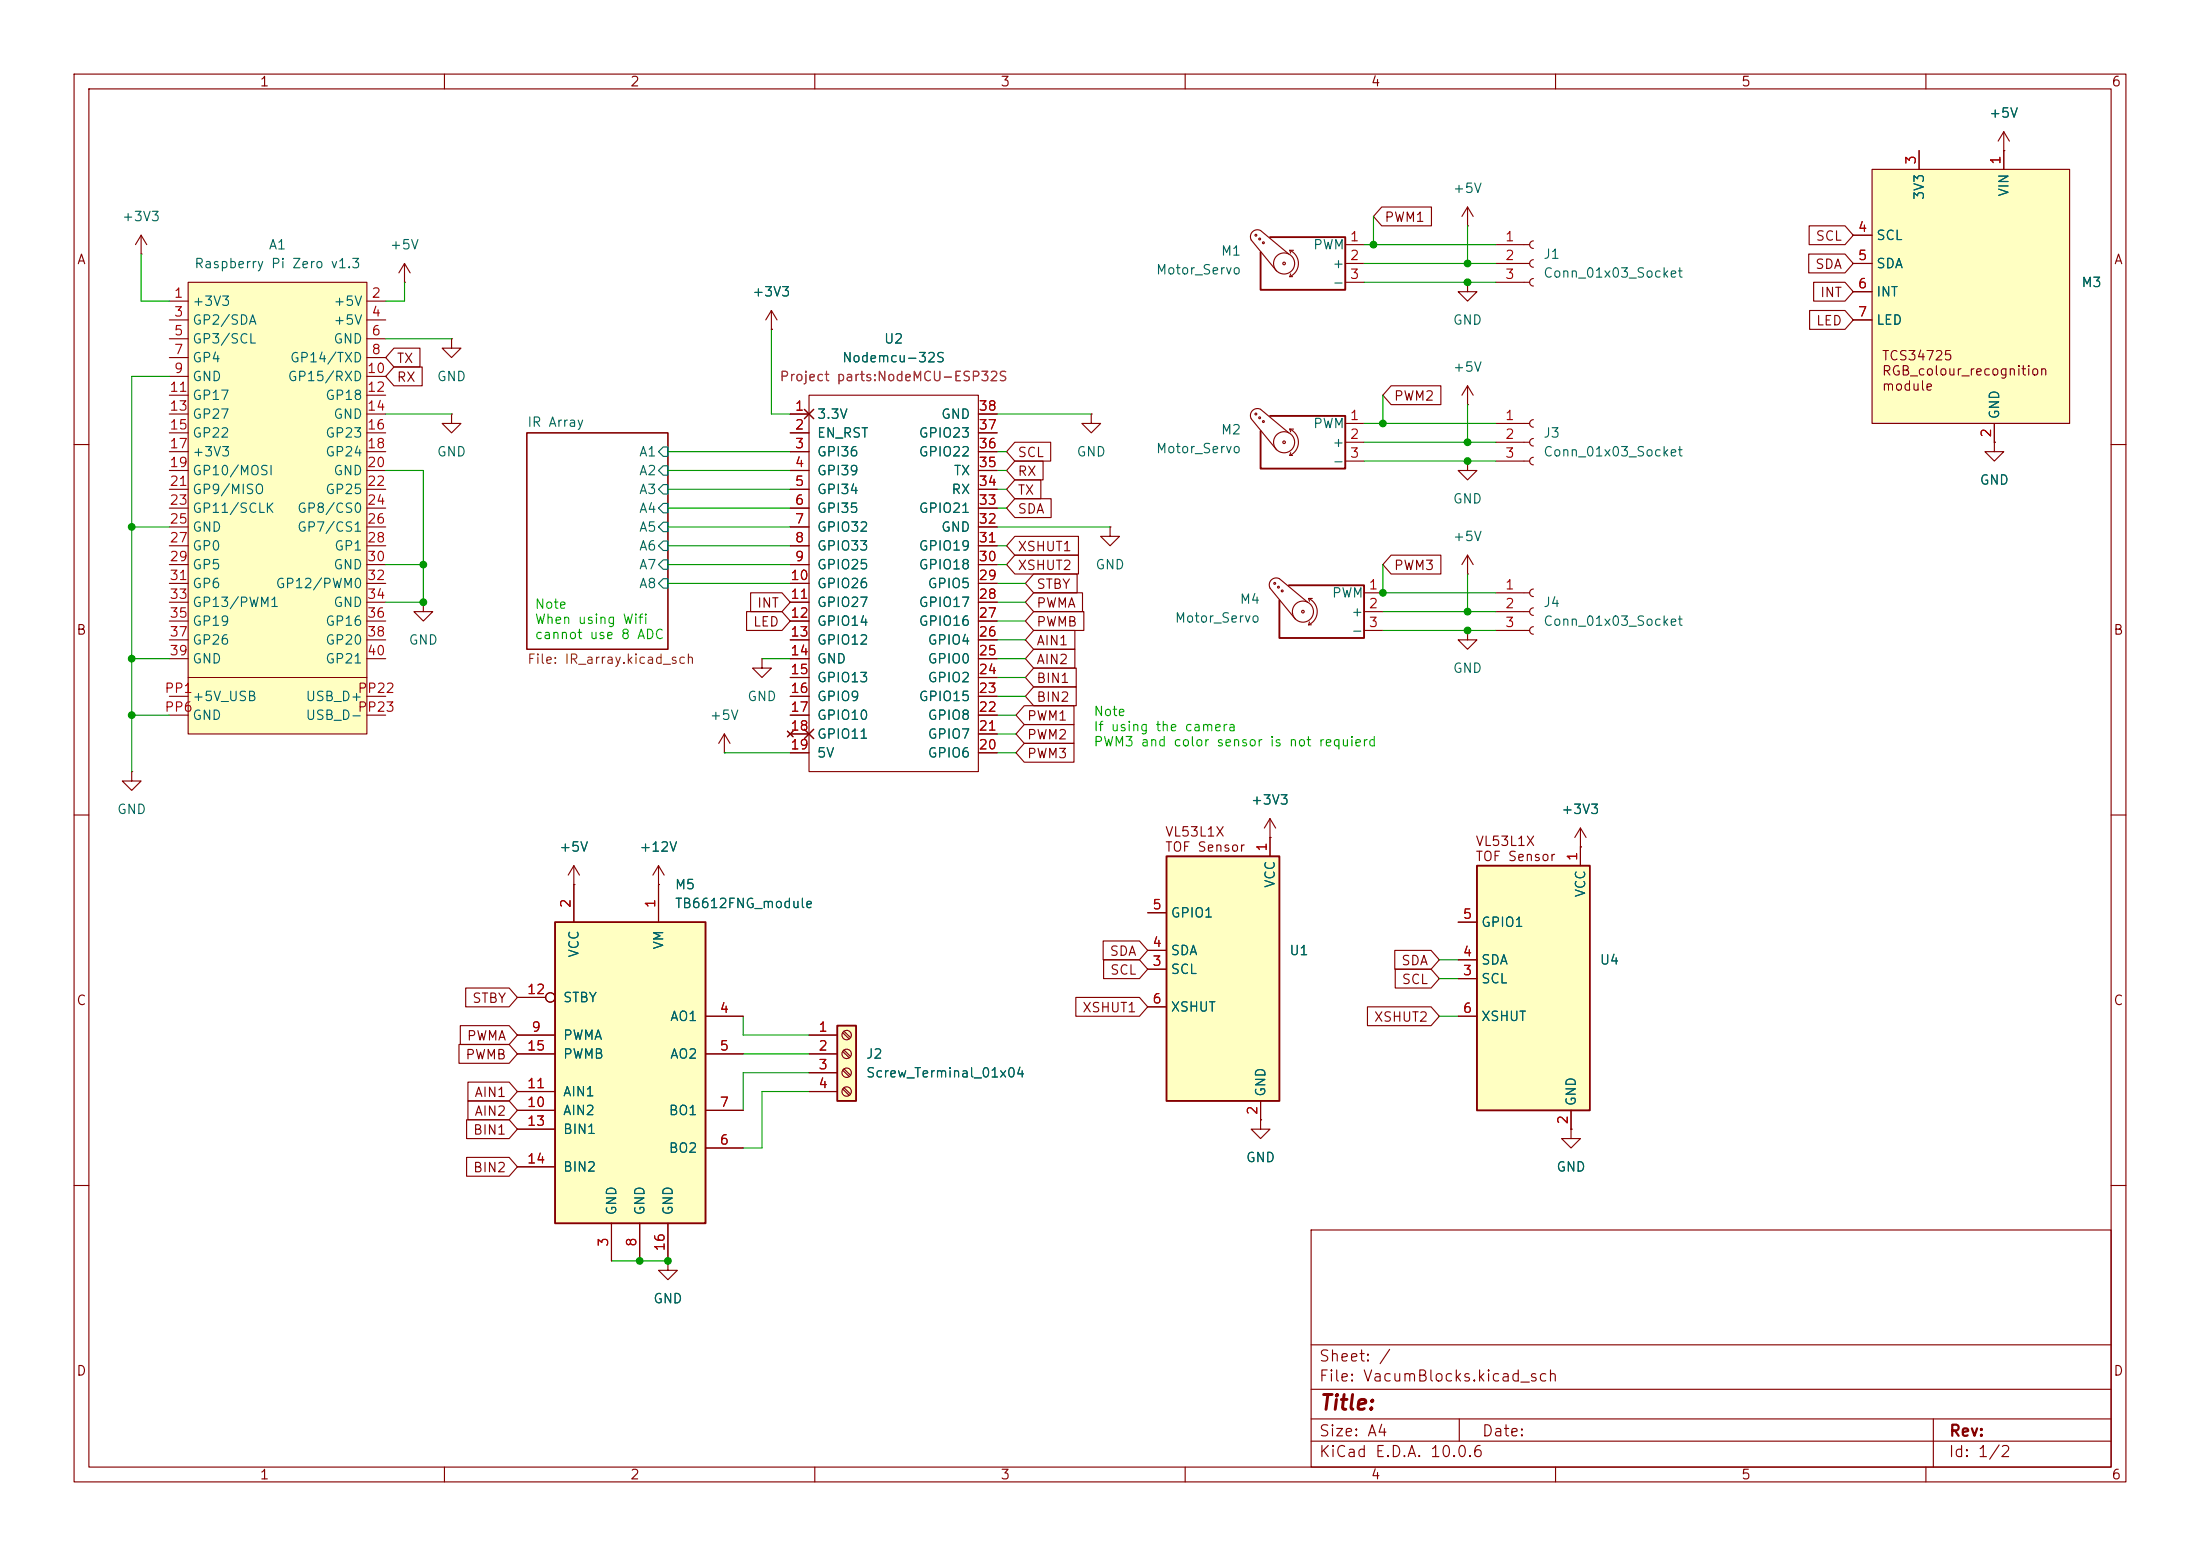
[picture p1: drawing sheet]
<svg xmlns="http://www.w3.org/2000/svg" width="297mm" height="210mm" viewBox="0 0 297 210" stroke-linecap="round" stroke-linejoin="round" font-family="sans-serif">
<g fill="none" stroke="#840000" stroke-width=".15">
<path d="M10 10h277v190h-277zM12 12h273v186h-273zM60 10v2M110 10v2M160 10v2M210 10v2M260 10v2M19 34.3h.1M19 31.8l-.7 1.2M19 31.8l.8 1.2M19 31.8v2.5M198.1 30.5h.1"/>
<path d="M198.1 27.9l-.7 1.3M198.1 27.9l.8 1.3M198.1 27.9v2.6M71.1 58.4h19.1v29.2h-19.1zM106.7 55.9h2.5M106.7 58.4h2.5M108.6 55.2l1.3 1.3M109.2 53.3h22.9v50.8h-22.9zM109.9 55.2l-1.3 1.3M132.1 55.9h2.5M132.1 58.4h2.5M10 60h2"/>
<path d="M106.7 61h2.5M106.7 63.5h2.5M106.7 66h2.5M106.7 68.6h2.5M106.7 71.1h2.5M106.7 73.7h2.5M106.7 76.2h2.5M106.7 78.7h2.5M132.1 61h2.5M132.1 63.5h2.5M132.1 66h2.5M132.1 68.6h2.5"/>
<path d="M132.1 71.1h2.5M132.1 73.7h2.5M132.1 76.2h2.5M132.1 78.7h2.5M285 60h2M106.3 98.7l.8 .7M106.7 81.3h2.5M106.7 83.8h2.5M106.7 86.4h2.5M106.7 88.9h2.5M106.7 91.4h2.5M106.7 94h2.5"/>
<path d="M106.7 96.5h2.5M106.7 99.1h2.5M107.1 98.7l-.8 .7M108.6 98.4l1.3 1.3M109.9 98.4l-1.3 1.3M132.1 81.3h2.5M132.1 83.8h2.5M132.1 86.4h2.5M132.1 88.9h2.5M132.1 91.4h2.5M132.1 94h2.5M132.1 96.5h2.5"/>
<path d="M132.1 99.1h2.5M10 110h2M77.5 119.4h.1M77.5 116.8l-.8 1.3M77.5 116.8l.7 1.3M77.5 116.8v2.6M106.7 101.6h2.5M132.1 101.6h2.5M285 110h2M10 160h2M177 166h108v32h-108zM285 160h2"/>
<path d="M60 198v2M110 198v2M160 198v2M177 194.5h108M177 191.5h108M177 187.5h108M177 181.5h108M197 191.5v3M210 198v2M260 198v2M261 191.5v6.5"/>
</g>
<path d="M88.9 66l.6-.6h.7v1.3h-.7zM88.9 71.1l.6-.6h.7v1.3h-.7zM88.9 76.2l.6-.6h.7v1.2h-.7zM89.5 60.3h.7v1.3h-.7l-.6-.6zM89.5 62.9h.7v1.2h-.7l-.6-.6zM89.5 67.9h.7v1.3h-.7l-.6-.6zM89.5 73h.7v1.3h-.7l-.6-.6zM89.5 78.1h.7v1.3h-.7l-.6-.7z" fill="none" stroke="#006464" stroke-width=".15"/>
<path d="M199.4 116.8h15.2v33.1h-15.2z" fill="#ffffc2"/>
<path d="M199.4 116.8h15.2v33.1h-15.2z" fill="none" stroke="#840000" stroke-width=".25"/>
<path d="M54.6 38.1h.1M54.6 35.6l-.8 1.2M54.6 35.6l.8 1.2M54.6 35.6v2.5M213.4 114.3v2.5M196.8 132.1h2.6M196.8 129.5h2.6M196.8 124.5h2.6M196.8 137.2h2.6M212.1 149.9v2.5" fill="none" stroke="#840000" stroke-width=".15"/>
<path d="M25.4 38.1h24.1v61h-24.1z" fill="#ffffc2"/>
<g fill="none" stroke="#840000" stroke-width=".15">
<path d="M25.4 38.1h24.1v61h-24.1zM201.9 33h4.6M201.9 35.6h4.6M201.9 38.1h4.6M207 32.5a.51 .51 0 0 0-.5 .5 .51 .51 0 0 0 .5 .5M207 35.1a.51 .51 0 0 0-.5 .5 .51 .51 0 0 0 .5 .5M207 37.6a.51 .51 0 0 0-.5 .5 .51 .51 0 0 0 .5 .5M22.9 40.6h2.5M22.9 43.2h2.5M22.9 45.7h2.5M22.9 48.3h2.5M22.9 50.8h2.5"/>
<path d="M22.9 53.3h2.5M22.9 55.9h2.5M22.9 58.4h2.5M49.5 40.6h2.6M49.5 43.2h2.6M49.5 45.7h2.6M49.5 48.3h2.6M49.5 50.8h2.6M49.5 53.3h2.6M49.5 55.9h2.6M49.5 58.4h2.6M61 45.7v1.3h1.2l-1.2 1.3-1.3-1.3h1.3"/>
<path d="M61 45.7h.1M61 55.9v1.3h1.2l-1.2 1.2-1.3-1.2h1.3M61 55.9h.1M22.9 61h2.5M22.9 63.5h2.5M22.9 66h2.5M22.9 68.6h2.5M22.9 71.1h2.5M22.9 73.7h2.5M22.9 76.2h2.5M22.9 78.7h2.5M49.5 61h2.6"/>
<path d="M49.5 63.5h2.6M49.5 66h2.6M49.5 68.6h2.6M49.5 71.1h2.6M49.5 73.7h2.6M49.5 76.2h2.6M49.5 78.7h2.6M149.9 71.1v1.3h1.2l-1.2 1.3-1.3-1.3h1.3M149.9 71.1h.1M22.9 81.3h2.5M22.9 83.8h2.5M22.9 86.4h2.5"/>
<path d="M22.9 88.9h2.5M22.9 94h2.5M22.9 96.5h2.5M25.4 91.4h24.1M49.5 81.3h2.6M49.5 83.8h2.6M49.5 86.4h2.6M49.5 88.9h2.6M49.5 94h2.6M49.5 96.5h2.6"/>
</g>
<path d="M74.9 124.5h20.3v40.6h-20.3z" fill="#ffffc2"/>
<path d="M171.4 32h10.2v7.1h-11.4v-5.1M171.4 56.1h10.2v7.1h-11.4v-5M74.9 124.5h20.3v40.6h-20.3z" fill="none" stroke="#840000" stroke-width=".25"/>
<g fill="none" stroke="#840000" stroke-width=".15">
<path d="M168.9 32.4l3.4 4.2M168.9 32.4a.94 .94 0 0 1 .2-1.1 .94 .94 0 0 1 1.1-.2l3.8 3.2M174.1 33.8a1.94 1.94 0 0 1 1.2 1.8 1.94 1.94 0 0 1-1.2 1.7M174.1 33.8h.5M174.1 33.8l.1 .4M174.1 37.3h.4M174.2 37l-.1 .3M181.6 33h2.5M181.6 35.6h2.5M181.6 38.1h2.5M198.1 38.1v1.3h1.3l-1.3 1.2-1.3-1.2h1.3M198.1 38.1h.1"/>
<path d="M104.1 44.5h.1M104.1 41.9l-.7 1.3M104.1 41.9l.8 1.3M104.1 41.9v2.6M147.3 55.9v1.3h1.3l-1.3 1.2-1.3-1.2h1.3M147.3 55.9h.1M168.9 56.5l3.4 4.2M168.9 56.5a.94 .94 0 0 1 .2-1.1 .94 .94 0 0 1 1.1-.2l3.8 3.2M174.1 57.9a1.94 1.94 0 0 1 1.2 1.8 1.94 1.94 0 0 1-1.2 1.8M174.1 57.9h.5M174.1 57.9l.1 .4M181.6 57.2h2.5"/>
<path d="M181.6 59.7h2.5M198.1 54.6h.1M198.1 52.1l-.7 1.2M198.1 52.1l.8 1.2M198.1 52.1v2.5M201.9 57.2h4.6M201.9 59.7h4.6M207 56.6a.51 .51 0 0 0-.5 .6 .51 .51 0 0 0 .5 .5M207 59.2a.51 .51 0 0 0-.5 .5 .51 .51 0 0 0 .5 .5M174.1 61.5h.4M174.2 61.1l-.1 .4M181.6 62.2h2.5"/>
<path d="M201.9 62.2h4.6M207 61.7a.51 .51 0 0 0-.5 .5 .51 .51 0 0 0 .5 .5M57.1 81.3v1.3h1.3l-1.3 1.2-1.2-1.2h1.2M57.1 81.3h.1M102.9 88.9v1.3h-1.3l1.3 1.2 1.2-1.2h-1.2M102.9 88.9h.1M198.1 85.1v1.3h1.3l-1.3 1.2-1.3-1.2h1.3M198.1 85.1h.1M17.8 104.1v1.3h1.2l-1.2 1.3-1.3-1.3h1.3M17.8 104.1h.1M77.5 119.4v5.1M88.9 119.4h.1"/>
<path d="M88.9 116.8v7.7M88.9 116.8l-.8 1.3M88.9 116.8l.8 1.3M69.8 139.7h5.1M69.8 134.6h3.9M95.2 137.2h5.1M69.8 142.2h5.1M69.8 149.9h5.1M69.8 147.3h5.1M69.8 152.4h5.1M69.8 157.5h5.1M95.2 142.2h5.1"/>
<path d="M95.2 154.9h5.1M95.2 149.9h5.1M170.2 151.1v1.3h1.2l-1.2 1.3-1.3-1.3h1.3M170.2 151.1h.1M212.1 152.4v1.3h1.3l-1.3 1.2-1.3-1.2h1.3M212.1 152.4h.1M82.5 165.1v5.1M86.4 165.1v5.1M90.2 170.2v1.3h1.2l-1.2 1.2-1.3-1.2h1.3M90.2 170.2h.1M90.2 165.1v5.1"/>
<circle cx="169.5" cy="31.8" r=".13"/>
<circle cx="170.1" cy="32.3" r=".13"/>
<circle cx="170.6" cy="32.8" r=".13"/>
<circle cx="173.4" cy="35.6" r=".18"/>
<circle cx="173.4" cy="35.6" r="1.42"/>
<circle cx="169.5" cy="55.9" r=".13"/>
<circle cx="170.1" cy="56.4" r=".13"/>
<circle cx="170.6" cy="56.9" r=".13"/>
<circle cx="173.4" cy="59.7" r=".18"/>
<circle cx="173.4" cy="59.7" r="1.42"/>
<circle cx="74.3" cy="134.6" r=".63"/>
</g>
<path d="M157.5 115.6h15.2v33h-15.2z" fill="#ffffc2"/>
<path d="M157.5 115.6h15.2v33h-15.2z" fill="none" stroke="#840000" stroke-width=".25"/>
<g fill="none" stroke="#840000" stroke-width=".15">
<path d="M198.1 77.5h.1M198.1 74.9l-.7 1.3M198.1 74.9l.8 1.3M198.1 74.9v2.6M171.4 113h.1M171.4 110.5v5.1M171.4 110.5l-.7 1.3M171.4 110.5l.8 1.3M213.4 114.3h.1M213.4 111.8l-.8 1.2M213.4 111.8l.7 1.2M213.4 111.8v2.5"/>
<path d="M154.9 130.8h2.6M154.9 128.3h2.6M154.9 123.2h2.6M154.9 135.9h2.6M170.2 148.6v2.5"/>
</g>
<path d="M113 138.4h2.6v10.2h-2.6z" fill="#ffffc2"/>
<path d="M174 79h10.1v7.1h-11.4v-5.1M113 138.4h2.6v10.2h-2.6z" fill="none" stroke="#840000" stroke-width=".25"/>
<g fill="none" stroke="#840000" stroke-width=".15">
<path d="M270.5 17.8l-.8 1.3M270.5 17.8l.8 1.3M270.5 17.8v2.5M270.5 20.3h.1M269.2 59.7v1.3h1.3l-1.3 1.2-1.2-1.2h1.2M269.2 59.7h.1M198.1 62.2v1.3h1.3l-1.3 1.3-1.3-1.3h1.3M198.1 62.2h.1M207 79.5a.51 .51 0 0 0-.5 .5 .51 .51 0 0 0 .5 .5M176.5 81.3l-3.8-3.2a.94 .94 0 0 0-1.1 .2 .94 .94 0 0 0-.1 1.1l3.4 4.2M176.7 80.8a1.94 1.94 0 0 1 1.1 1.8 1.94 1.94 0 0 1-1.1 1.7M176.7 80.8h.5"/>
<path d="M176.7 80.8l.1 .4M176.7 84.3h.3M176.8 83.9l-.1 .4M184.1 80h2.6M184.1 82.6h2.6M184.1 85.1h2.6M201.9 80h4.6M201.9 82.6h4.6M201.9 85.1h4.6M207 82a.51 .51 0 0 0-.5 .6 .51 .51 0 0 0 .5 .5M207 84.6a.51 .51 0 0 0-.5 .5 .51 .51 0 0 0 .5 .5M109.2 139.7h3.8"/>
<path d="M113.8 139.4l.8 .8M113.9 139.2l.9 .8M109.2 142.2h3.8M109.2 144.8h3.8M109.2 147.3h3.8M113.8 141.9l.8 .8M113.8 144.4l.8 .9M113.8 147l.8 .8M113.9 141.7l.9 .9M113.9 144.3l.9 .8M113.9 146.8l.9 .9"/>
<circle cx="172.1" cy="78.7" r=".13"/>
<circle cx="172.6" cy="79.2" r=".13"/>
<circle cx="173.1" cy="79.8" r=".13"/>
<circle cx="175.9" cy="82.5" r=".18"/>
<circle cx="175.9" cy="82.5" r="1.42"/>
<circle cx="114.3" cy="139.7" r=".63"/>
<circle cx="114.3" cy="142.2" r=".63"/>
<circle cx="114.3" cy="144.8" r=".63"/>
<circle cx="114.3" cy="147.3" r=".63"/>
</g>
<path d="M252.7 22.9h26.7v34.3h-26.7z" fill="#ffffc2"/>
<g fill="none" stroke="#840000" stroke-width=".15">
<path d="M186.5 27.9h6.7v2.6h-6.7l-1.1-1.3zM244.2 34.3h4.9l1.1 1.3-1.1 1.2h-4.9zM244.2 30.5h4.9l1.1 1.3-1.1 1.2h-4.9zM244.8 38.1h4.3l1.1 1.3-1.1 1.2h-4.3zM250.2 31.8h2.5M250.2 35.6h2.5M250.2 39.4h2.5M252.7 22.9h26.7v34.3h-26.7zM259.1 20.3v2.6M270.5 20.3h.1M270.5 20.3v2.6M53.2 47h3.5v2.5h-3.5l-1.1-1.2z"/>
<path d="M53.2 49.5h3.8v2.6h-3.8l-1.1-1.3zM104.1 44.5h.1M106.7 55.9h2.5M106.7 58.4h2.5M108.6 55.2l1.3 1.3M109.9 55.2l-1.3 1.3M132.1 55.9h2.5M132.1 58.4h2.5M137 59.7h4.8v2.5h-4.8l-1.1-1.2zM187.8 52.1h6.7v2.5h-6.7l-1.1-1.3zM244.3 41.9h4.8l1.1 1.3-1.1 1.3h-4.8zM250.2 43.2h2.5"/>
<path d="M269.2 59.7h.1M269.2 57.2v2.5M106.7 61h2.5M106.7 63.5h2.5M106.7 66h2.5M106.7 68.6h2.5M106.7 71.1h2.5M106.7 73.7h2.5M106.7 76.2h2.5M106.7 78.7h2.5M132.1 61h2.5M132.1 63.5h2.5"/>
<path d="M132.1 66h2.5M132.1 68.6h2.5M132.1 71.1h2.5M132.1 73.7h2.5M132.1 76.2h2.5M132.1 78.7h2.5M137 72.4h8.6v2.5h-8.6l-1.1-1.2zM137 74.9h8.6v2.6h-8.6l-1.1-1.3zM137 62.2h3.8v2.6h-3.8l-1.1-1.3zM137 64.8h3.5v2.5h-3.5l-1.1-1.3zM137 67.3h4.9v2.6h-4.9l-1.1-1.3zM139.5 77.5h5.9v2.5h-5.9l-1.1-1.3z"/>
<path d="M187.8 74.9h6.7v2.6h-6.7l-1.1-1.3zM97.8 99.1l-.8 1.2M97.8 99.1l.8 1.2M97.8 99.1v2.5M100.8 82.5h4.8l1.1 1.3-1.1 1.3h-4.8zM101.3 80h4.3l1.1 1.3-1.1 1.3h-4.3zM106.3 98.7l.8 .7M106.7 81.3h2.5M106.7 83.8h2.5M106.7 86.4h2.5M106.7 88.9h2.5M106.7 91.4h2.5"/>
<path d="M106.7 94h2.5M106.7 96.5h2.5M106.7 99.1h2.5M107.1 98.7l-.8 .7M108.6 98.4l1.3 1.3M109.9 98.4l-1.3 1.3M132.1 81.3h2.5M132.1 83.8h2.5M132.1 86.4h2.5M132.1 88.9h2.5M132.1 91.4h2.5M132.1 94h2.5"/>
<path d="M132.1 96.5h2.5M132.1 99.1h2.5M138.3 95.2h6.7v2.6h-6.7l-1.1-1.3zM138.3 97.8h6.7v2.5h-6.7l-1.1-1.2zM139.5 82.5h6.8v2.6h-6.8l-1.1-1.3zM139.5 80h6.6v2.6h-6.6l-1.1-1.3zM139.5 90.2h5.8v2.5h-5.8l-1.1-1.3zM139.5 85.1h5.6v2.5h-5.6l-1.1-1.2zM139.5 87.6h5.6v2.6h-5.6l-1.1-1.3zM139.5 92.7h5.8v2.6h-5.8l-1.1-1.3zM77.5 119.4h.1M77.5 119.4v5.1"/>
<path d="M88.9 119.4h.1M88.9 119.4v5.1M97.8 101.6h.1M106.7 101.6h2.5M132.1 101.6h2.5M138.3 100.3h6.7v2.6h-6.7l-1.1-1.3zM171.4 113h.1M171.4 113v2.6M213.4 114.3h.1M213.4 114.3v2.5M62.1 138.4h6.6l1.1 1.3-1.1 1.3h-6.6zM62.9 133.3h5.8l1.1 1.3-1.1 1.3h-5.8z"/>
<path d="M69.8 139.7h5.1M69.8 134.6h3.9M95.2 137.2h5.1M109.2 139.7h3.8M145.2 134.6h8.6l1.1 1.3-1.1 1.3h-8.6zM148.9 127h4.9l1.1 1.3-1.1 1.2h-4.9zM149 129.5h4.8l1.1 1.3-1.1 1.3h-4.8zM154.9 130.8h2.6M154.9 128.3h2.6M154.9 123.2h2.6M154.9 135.9h2.6M184.6 135.9h8.6l1.1 1.3-1.1 1.2h-8.6z"/>
<path d="M188.3 128.3h4.9l1.1 1.2-1.1 1.3h-4.9zM188.4 130.8h4.8l1.1 1.3-1.1 1.3h-4.8zM196.8 137.2h2.6M196.8 132.1h2.6M196.8 129.5h2.6M196.8 124.5h2.6M62 141h6.7l1.1 1.2-1.1 1.3h-6.7zM63 156.2h5.7l1.1 1.3-1.1 1.3h-5.7zM63 151.1h5.7l1.1 1.3-1.1 1.3h-5.7zM63.2 148.6h5.5l1.1 1.3-1.1 1.2h-5.5zM63.2 146h5.5l1.1 1.3-1.1 1.3h-5.5zM69.8 142.2h5.1"/>
<path d="M69.8 149.9h5.1M69.8 147.3h5.1M69.8 152.4h5.1M69.8 157.5h5.1M95.2 142.2h5.1M95.2 154.9h5.1M95.2 149.9h5.1M109.2 142.2h3.8M109.2 147.3h3.8M109.2 144.8h3.8M170.2 151.1h.1M170.2 148.6v2.5"/>
<path d="M212.1 152.4h.1M212.1 149.9v2.5M82.5 165.1v5.1M86.4 165.1v5.1M90.2 170.2h.1M90.2 165.1v5.1"/>
<circle cx="74.3" cy="134.6" r=".63"/>
</g>
<g fill="none" stroke="#009600" stroke-width=".15">
<path d="M19 34.3v6.3h3.9M54.6 38.1v2.5h-2.5M184.1 38.1h17.8M184.1 33h17.8M184.1 35.6h17.8M185.4 29.2v3.8M198.1 30.5v5.1M22.9 50.8h-5.1v53.3M52.1 55.9h8.9M52.1 45.7h8.9M104.1 44.5v11.4h2.6M134.6 55.9h12.7"/>
<path d="M184.1 59.7h17.8M184.1 57.2h17.8M186.7 53.3v3.9M198.1 54.6v5.1M17.8 71.1h5.1M52.1 63.5h5v17.8h-5M52.1 76.2h5M90.2 76.2h16.5M90.2 63.5h16.5M90.2 71.1h16.5M90.2 66h16.5M90.2 78.7h16.5"/>
<path d="M90.2 73.7h16.5M90.2 68.6h16.5M90.2 61h16.5M134.6 76.2h1.3M134.6 63.5h1.3M134.6 71.1h15.3M134.6 66h1.3M134.6 78.7h3.8M134.6 73.7h1.3M134.6 68.6h1.3M134.6 61h1.3M184.1 62.2h17.8"/>
<path d="M186.7 76.2v3.8h15.2M198.1 77.5v5.1M17.8 88.9h5.1M17.8 96.5h5.1M102.9 88.9h3.8M134.6 81.3h3.8M134.6 88.9h3.8M134.6 91.4h3.8M134.6 96.5h2.6M134.6 94h3.8M134.6 86.4h3.8M134.6 83.8h3.8"/>
<path d="M134.6 99.1h2.6M186.7 82.6h15.2M186.7 85.1h15.2M97.8 101.6h8.9M134.6 101.6h2.6M100.3 137.2v2.5h8.9M194.3 129.5h2.5M194.3 132.1h2.5M194.3 137.2h2.5M100.3 142.2h8.9M109.2 147.3h-6.3v7.6h-2.6M109.2 144.8h-8.9v5.1"/>
<path d="M82.5 170.2h7.7"/>
</g>
<g fill="#009600" stroke="#009600" stroke-width=".14">
<circle cx="90.2" cy="170.2" r=".46"/>
<circle cx="86.4" cy="170.2" r=".46"/>
<circle cx="57.1" cy="81.3" r=".46"/>
<circle cx="198.1" cy="59.7" r=".46"/>
<circle cx="198.1" cy="38.1" r=".46"/>
<circle cx="198.1" cy="35.6" r=".46"/>
<circle cx="186.7" cy="57.2" r=".46"/>
<circle cx="185.4" cy="33" r=".46"/>
<circle cx="198.1" cy="62.2" r=".46"/>
<circle cx="17.8" cy="71.1" r=".46"/>
<circle cx="17.8" cy="88.9" r=".46"/>
<circle cx="17.8" cy="96.5" r=".46"/>
<circle cx="57.1" cy="76.2" r=".46"/>
<circle cx="198.1" cy="82.6" r=".46"/>
<circle cx="186.7" cy="80" r=".46"/>
<circle cx="198.1" cy="85.1" r=".46"/>
</g>
<text font-size="2" fill="#840000" x="178" y="190.8">Title:</text>
<g font-size="1.5" fill="#840000">
<text x="178" y="184.1">Sheet: /</text>
<text x="178" y="186.8">File: VacumBlocks.kicad_sch</text>
<text x="178" y="197">KiCad E.D.A. 10.0.6</text>
<text x="178" y="194.2">Size: A4</text>
<text x="200" y="194.2">Date:</text>
<text x="263" y="197">Id: 1/2</text>
<text x="263" y="194.2">Rev:</text>
</g>
<g font-size="1.3" fill="#840000">
<text x="35" y="12">1</text>
<text x="85" y="12">2</text>
<text x="135" y="12">3</text>
<text x="185" y="12">4</text>
<text x="235" y="12">5</text>
<text x="285" y="12">6</text>
<text x="10.3" y="36">A</text>
<text x="186.8" y="30.3">PWM1</text>
<text x="245" y="32.8">SCL</text>
<text x="285.3" y="36">A</text>
<text x="245" y="36.6">SDA</text>
<text x="245.6" y="40.4">INT</text>
<text x="245.1" y="44.2">LED</text>
<text x="53.5" y="49.3">TX</text>
<text x="53.5" y="51.9">RX</text>
<text x="254" y="49">TCS34725</text>
<text x="254" y="51">RGB_colour_recognition</text>
<text x="254" y="53">module</text>
<text x="188.1" y="54.4">PWM2</text>
<text x="137.3" y="62">SCL</text>
<text x="137.3" y="64.6">RX</text>
<text x="137.3" y="67.1">TX</text>
<text x="137.3" y="69.6">SDA</text>
<text x="137.3" y="74.7">XSHUT1</text>
<text x="137.3" y="77.3">XSHUT2</text>
<text x="188.1" y="77.3">PWM3</text>
<text x="102.1" y="82.3">INT</text>
<text x="139.8" y="79.8">STBY</text>
<text x="139.8" y="82.3">PWMA</text>
<text x="10.2" y="86">B</text>
<text x="101.6" y="84.9">LED</text>
<text x="139.8" y="84.9">PWMB</text>
<text x="139.8" y="87.4">AIN1</text>
<text x="139.8" y="90">AIN2</text>
<text x="285.2" y="86">B</text>
<text x="139.8" y="92.5">BIN1</text>
<text x="139.8" y="95">BIN2</text>
<text x="138.6" y="97.6">PWM1</text>
<text x="138.6" y="100.1">PWM2</text>
<text x="138.6" y="102.7">PWM3</text>
<text x="157.2" y="113.2">VL53L1X</text>
<text x="157.2" y="115.3">TOF Sensor</text>
<text x="199.1" y="114.5">VL53L1X</text>
<text x="199.1" y="116.5">TOF Sensor</text>
<text x="149.7" y="129.3">SDA</text>
<text x="149.8" y="131.9">SCL</text>
<text x="189.1" y="130.6">SDA</text>
<text x="10.2" y="136">C</text>
<text x="63.7" y="135.7">STBY</text>
<text x="146" y="136.9">XSHUT1</text>
<text x="189.1" y="133.1">SCL</text>
<text x="285.2" y="136">C</text>
<text x="62.8" y="143.3">PWMB</text>
<text x="62.9" y="140.8">PWMA</text>
<text x="185.4" y="138.2">XSHUT2</text>
<text x="64" y="148.4">AIN1</text>
<text x="63.8" y="153.5">BIN1</text>
<text x="64" y="150.9">AIN2</text>
<text x="63.8" y="158.5">BIN2</text>
<text x="10.2" y="186">D</text>
<text x="285.2" y="186">D</text>
<text x="35" y="200">1</text>
<text x="85" y="200">2</text>
<text x="135" y="200">3</text>
<text x="185" y="200">4</text>
<text x="235" y="200">5</text>
<text x="285" y="200">6</text>
</g>
<g font-size="1.3" fill="#006464">
<text x="268.4" y="16.2">+5V</text>
<text x="196.1" y="26.4">+5V</text>
<text x="260" y="27.1" transform="rotate(-90 260 27.1)">3V3</text>
<text x="271.5" y="26.6" transform="rotate(-90 271.5 26.6)">VIN</text>
<text x="16.4" y="30.2">+3V3</text>
<text x="36.2" y="34">A1</text>
<text x="52.5" y="34">+5V</text>
<text x="164.7" y="34.8">M1</text>
<text x="177.2" y="34">PWM</text>
<text x="208.3" y="35.3">J1</text>
<text x="253.2" y="32.7">SCL</text>
<text x="25.9" y="41.6">+3V3</text>
<text x="26.1" y="36.5">Raspberry Pi Zero v1.3</text>
<text x="44.9" y="41.6">+5V</text>
<text x="101.5" y="40.3">+3V3</text>
<text x="156" y="37.4">Motor_Servo</text>
<text x="179.8" y="36.5">+</text>
<text x="179.8" y="39.1">-</text>
<text x="208.3" y="37.8">Conn_01x03_Socket</text>
<text x="253.2" y="36.5">SDA</text>
<text x="253.2" y="40.3">INT</text>
<text x="280.9" y="39.1">M3</text>
<text x="25.9" y="44.1">GP2/SDA</text>
<text x="25.9" y="46.7">GP3/SCL</text>
<text x="44.9" y="44.1">+5V</text>
<text x="44.9" y="46.7">GND</text>
<text x="119.3" y="46.7">U2</text>
<text x="196.1" y="44.1">GND</text>
<text x="253.2" y="44.1">LED</text>
<text x="25.9" y="49.2">GP4</text>
<text x="25.9" y="51.8">GND</text>
<text x="38.8" y="51.8">GP15/RXD</text>
<text x="39.1" y="49.2">GP14/TXD</text>
<text x="58.9" y="51.8">GND</text>
<text x="113.6" y="49.2">Nodemcu-32S</text>
<text x="196.1" y="50.5">+5V</text>
<text x="25.9" y="54.3">GP17</text>
<text x="25.9" y="56.8">GP27</text>
<text x="25.9" y="59.4">GP22</text>
<text x="43.8" y="54.3">GP18</text>
<text x="43.8" y="59.4">GP23</text>
<text x="44.9" y="56.8">GND</text>
<text x="71.1" y="57.9">IR Array</text>
<text x="110.2" y="56.8">3.3V</text>
<text x="110.2" y="59.4">EN_RST</text>
<text x="123.9" y="59.4">GPIO23</text>
<text x="127" y="56.8">GND</text>
<text x="164.7" y="59">M2</text>
<text x="177.2" y="58.1">PWM</text>
<text x="208.3" y="59.4">J3</text>
<text x="270.2" y="56.7" transform="rotate(-90 270.2 56.7)">GND</text>
<text x="25.9" y="61.9">+3V3</text>
<text x="25.9" y="64.5">GP10/MOSI</text>
<text x="43.8" y="61.9">GP24</text>
<text x="44.9" y="64.5">GND</text>
<text x="58.9" y="61.9">GND</text>
<text x="86.2" y="61.9">A1</text>
<text x="86.2" y="64.5">A2</text>
<text x="110.2" y="61.9">GPI36</text>
<text x="110.2" y="64.5">GPI39</text>
<text x="123.9" y="61.9">GPIO22</text>
<text x="128.7" y="64.5">TX</text>
<text x="145.3" y="61.9">GND</text>
<text x="156" y="61.5">Motor_Servo</text>
<text x="179.8" y="60.7">+</text>
<text x="179.8" y="63.2">-</text>
<text x="208.3" y="61.9">Conn_01x03_Socket</text>
<text x="267.2" y="65.7">GND</text>
<text x="25.9" y="67">GP9/MISO</text>
<text x="25.9" y="69.5">GP11/SCLK</text>
<text x="40" y="69.5">GP8/CS0</text>
<text x="43.8" y="67">GP25</text>
<text x="86.2" y="67">A3</text>
<text x="86.2" y="69.5">A4</text>
<text x="110.2" y="67">GPI34</text>
<text x="110.2" y="69.5">GPI35</text>
<text x="123.9" y="69.5">GPIO21</text>
<text x="128.4" y="67">RX</text>
<text x="196.1" y="68.3">GND</text>
<text x="25.9" y="72.1">GND</text>
<text x="25.9" y="74.6">GP0</text>
<text x="25.9" y="77.2">GP5</text>
<text x="40" y="72.1">GP7/CS1</text>
<text x="44.9" y="77.2">GND</text>
<text x="45" y="74.6">GP1</text>
<text x="86.2" y="72.1">A5</text>
<text x="86.2" y="74.6">A6</text>
<text x="86.2" y="77.2">A7</text>
<text x="110.2" y="72.1">GPIO32</text>
<text x="110.2" y="74.6">GPIO33</text>
<text x="110.2" y="77.2">GPIO25</text>
<text x="123.9" y="77.2">GPIO18</text>
<text x="123.9" y="74.6">GPIO19</text>
<text x="127" y="72.1">GND</text>
<text x="147.8" y="77.2">GND</text>
<text x="196.1" y="73.4">+5V</text>
<text x="25.9" y="79.7">GP6</text>
<text x="25.9" y="82.2">GP13/PWM1</text>
<text x="37.1" y="79.7">GP12/PWM0</text>
<text x="44.9" y="82.2">GND</text>
<text x="86.2" y="79.7">A8</text>
<text x="110.2" y="79.7">GPIO26</text>
<text x="110.2" y="82.2">GPIO27</text>
<text x="123.9" y="82.2">GPIO17</text>
<text x="125.2" y="79.7">GPIO5</text>
<text x="167.3" y="81.8">M4</text>
<text x="179.7" y="81">PWM</text>
<text x="182.3" y="83.5">+</text>
<text x="208.3" y="82.2">J4</text>
<text x="25.9" y="84.8">GP19</text>
<text x="25.9" y="87.3">GP26</text>
<text x="25.9" y="89.9">GND</text>
<text x="43.8" y="84.8">GP16</text>
<text x="43.8" y="87.3">GP20</text>
<text x="43.8" y="89.9">GP21</text>
<text x="55.1" y="87.3">GND</text>
<text x="110.2" y="84.8">GPIO14</text>
<text x="110.2" y="87.3">GPIO12</text>
<text x="110.2" y="89.9">GND</text>
<text x="123.9" y="84.8">GPIO16</text>
<text x="125.2" y="89.9">GPIO0</text>
<text x="125.2" y="87.3">GPIO4</text>
<text x="158.5" y="84.4">Motor_Servo</text>
<text x="182.3" y="86.1">-</text>
<text x="208.3" y="84.8">Conn_01x03_Socket</text>
<text x="25.9" y="94.9">+5V_USB</text>
<text x="41.2" y="94.9">USB_D+</text>
<text x="100.8" y="94.9">GND</text>
<text x="110.2" y="92.4">GPIO13</text>
<text x="110.2" y="94.9">GPIO9</text>
<text x="123.9" y="94.9">GPIO15</text>
<text x="125.2" y="92.4">GPIO2</text>
<text x="196.1" y="91.1">GND</text>
<text x="25.9" y="97.5">GND</text>
<text x="41.2" y="97.5">USB_D-</text>
<text x="95.7" y="97.5">+5V</text>
<text x="110.2" y="97.5">GPIO10</text>
<text x="110.2" y="100">GPIO11</text>
<text x="125.2" y="100">GPIO7</text>
<text x="125.2" y="97.5">GPIO8</text>
<text x="110.2" y="102.6">5V</text>
<text x="125.2" y="102.6">GPIO6</text>
<text x="15.7" y="110.2">GND</text>
<text x="168.8" y="108.9">+3V3</text>
<text x="210.7" y="110.2">+3V3</text>
<text x="75.4" y="115.3">+5V</text>
<text x="86.2" y="115.3">+12V</text>
<text x="172.4" y="119.9" transform="rotate(-90 172.4 119.9)">VCC</text>
<text x="91" y="120.3">M5</text>
<text x="91" y="122.9">TB6612FNG_module</text>
<text x="158" y="124.2">GPIO1</text>
<text x="199.9" y="125.4">GPIO1</text>
<text x="214.3" y="121.2" transform="rotate(-90 214.3 121.2)">VCC</text>
<text x="78.4" y="129.3" transform="rotate(-90 78.4 129.3)">VCC</text>
<text x="89.9" y="128.2" transform="rotate(-90 89.9 128.2)">VM</text>
<text x="158" y="131.8">SCL</text>
<text x="158" y="129.2">SDA</text>
<text x="174" y="129.2">U1</text>
<text x="199.9" y="130.5">SDA</text>
<text x="215.9" y="130.5">U4</text>
<text x="75.9" y="135.6">STBY</text>
<text x="158" y="136.9">XSHUT</text>
<text x="199.9" y="133">SCL</text>
<text x="75.9" y="140.7">PWMA</text>
<text x="75.9" y="143.2">PWMB</text>
<text x="90.4" y="138.1">AO1</text>
<text x="90.4" y="143.2">AO2</text>
<text x="116.8" y="143.2">J2</text>
<text x="199.9" y="138.1">XSHUT</text>
<text x="75.9" y="148.3">AIN1</text>
<text x="116.8" y="145.7">Screw_Terminal_01x04</text>
<text x="171.1" y="148.1" transform="rotate(-90 171.1 148.1)">GND</text>
<text x="213.1" y="149.4" transform="rotate(-90 213.1 149.4)">GND</text>
<text x="75.9" y="150.8">AIN2</text>
<text x="75.9" y="153.4">BIN1</text>
<text x="90.2" y="155.9">BO2</text>
<text x="90.2" y="150.8">BO1</text>
<text x="75.9" y="158.4">BIN2</text>
<text x="168.1" y="157.2">GND</text>
<text x="210" y="158.4">GND</text>
<text x="83.5" y="164.1" transform="rotate(-90 83.5 164.1)">GND</text>
<text x="87.3" y="164.1" transform="rotate(-90 87.3 164.1)">GND</text>
<text x="91.1" y="164.1" transform="rotate(-90 91.1 164.1)">GND</text>
<text x="88.1" y="176.2">GND</text>
</g>
<g font-size="1.3" fill="#a90000">
<text x="258.9" y="22.3" transform="rotate(-90 258.9 22.3)">3</text>
<text x="270.4" y="22.3" transform="rotate(-90 270.4 22.3)">1</text>
<text x="182.1" y="32.9">1</text>
<text x="182.1" y="35.4">2</text>
<text x="203.1" y="32.9">1</text>
<text x="203.1" y="35.4">2</text>
<text x="250.7" y="31.6">4</text>
<text x="250.7" y="35.4">5</text>
<text x="23.4" y="40.5">1</text>
<text x="50.1" y="40.5">2</text>
<text x="182.1" y="38">3</text>
<text x="203.1" y="38">3</text>
<text x="250.7" y="39.2">6</text>
<text x="23.4" y="43">3</text>
<text x="23.4" y="45.6">5</text>
<text x="50.1" y="43">4</text>
<text x="50.1" y="45.6">6</text>
<text x="250.7" y="43">7</text>
<text x="22.8" y="53.2">11</text>
<text x="23.4" y="48.1">7</text>
<text x="23.4" y="50.7">9</text>
<text x="49.5" y="50.7">10</text>
<text x="49.5" y="53.2">12</text>
<text x="50.1" y="48.1">8</text>
<text x="22.8" y="55.7">13</text>
<text x="22.8" y="58.3">15</text>
<text x="49.5" y="55.7">14</text>
<text x="49.5" y="58.3">16</text>
<text x="107.2" y="55.7">1</text>
<text x="107.2" y="58.3">2</text>
<text x="132" y="58.3">37</text>
<text x="132" y="55.7">38</text>
<text x="182.1" y="57">1</text>
<text x="182.1" y="59.6">2</text>
<text x="203.1" y="57">1</text>
<text x="203.1" y="59.6">2</text>
<text x="269.1" y="59.2" transform="rotate(-90 269.1 59.2)">2</text>
<text x="22.8" y="60.8">17</text>
<text x="22.8" y="63.4">19</text>
<text x="22.8" y="65.9">21</text>
<text x="49.5" y="60.8">18</text>
<text x="49.5" y="63.4">20</text>
<text x="49.5" y="65.9">22</text>
<text x="107.2" y="60.8">3</text>
<text x="107.2" y="63.4">4</text>
<text x="107.2" y="65.9">5</text>
<text x="132" y="65.9">34</text>
<text x="132" y="63.4">35</text>
<text x="132" y="60.8">36</text>
<text x="182.1" y="62.1">3</text>
<text x="203.1" y="62.1">3</text>
<text x="22.8" y="68.4">23</text>
<text x="22.8" y="71">25</text>
<text x="49.5" y="68.4">24</text>
<text x="49.5" y="71">26</text>
<text x="107.2" y="68.4">6</text>
<text x="107.2" y="71">7</text>
<text x="132" y="71">32</text>
<text x="132" y="68.4">33</text>
<text x="22.8" y="73.5">27</text>
<text x="22.8" y="76.1">29</text>
<text x="49.5" y="73.5">28</text>
<text x="49.5" y="76.1">30</text>
<text x="107.2" y="73.5">8</text>
<text x="107.2" y="76.1">9</text>
<text x="132" y="76.1">30</text>
<text x="132" y="73.5">31</text>
<text x="22.8" y="78.6">31</text>
<text x="22.8" y="81.1">33</text>
<text x="22.8" y="83.7">35</text>
<text x="49.5" y="78.6">32</text>
<text x="49.5" y="81.1">34</text>
<text x="49.5" y="83.7">36</text>
<text x="106.6" y="78.6">10</text>
<text x="106.6" y="81.1">11</text>
<text x="106.6" y="83.7">12</text>
<text x="132" y="83.7">27</text>
<text x="132" y="81.1">28</text>
<text x="132" y="78.6">29</text>
<text x="184.7" y="79.9">1</text>
<text x="184.7" y="82.4">2</text>
<text x="203.1" y="79.9">1</text>
<text x="203.1" y="82.4">2</text>
<text x="22.8" y="86.2">37</text>
<text x="22.8" y="88.8">39</text>
<text x="49.5" y="86.2">38</text>
<text x="49.5" y="88.8">40</text>
<text x="106.6" y="86.2">13</text>
<text x="106.6" y="88.8">14</text>
<text x="132" y="88.8">25</text>
<text x="132" y="86.2">26</text>
<text x="184.7" y="85">3</text>
<text x="203.1" y="85">3</text>
<text x="22.1" y="93.8">PP1</text>
<text x="48.2" y="93.8">PP22</text>
<text x="106.6" y="91.3">15</text>
<text x="106.6" y="93.8">16</text>
<text x="132" y="93.8">23</text>
<text x="132" y="91.3">24</text>
<text x="22.1" y="96.4">PP6</text>
<text x="48.2" y="96.4">PP23</text>
<text x="106.6" y="96.4">17</text>
<text x="106.6" y="98.9">18</text>
<text x="106.6" y="101.5">19</text>
<text x="132" y="101.5">20</text>
<text x="132" y="98.9">21</text>
<text x="132" y="96.4">22</text>
<text x="171.3" y="115" transform="rotate(-90 171.3 115)">1</text>
<text x="213.2" y="116.3" transform="rotate(-90 213.2 116.3)">1</text>
<text x="77.3" y="122.7" transform="rotate(-90 77.3 122.7)">2</text>
<text x="88.8" y="122.7" transform="rotate(-90 88.8 122.7)">1</text>
<text x="155.5" y="123.1">5</text>
<text x="197.4" y="124.3">5</text>
<text x="155.5" y="130.7">3</text>
<text x="155.5" y="128.1">4</text>
<text x="197.4" y="131.9">3</text>
<text x="197.4" y="129.4">4</text>
<text x="71.1" y="134.5">12</text>
<text x="97.1" y="137">4</text>
<text x="155.5" y="135.8">6</text>
<text x="197.4" y="137">6</text>
<text x="71.1" y="142.1">15</text>
<text x="71.7" y="139.6">9</text>
<text x="97.1" y="142.1">5</text>
<text x="110.4" y="139.6">1</text>
<text x="110.4" y="142.1">2</text>
<text x="71.1" y="149.7">10</text>
<text x="71.1" y="147.2">11</text>
<text x="97.1" y="149.7">7</text>
<text x="110.4" y="144.6">3</text>
<text x="110.4" y="147.2">4</text>
<text x="71.1" y="152.3">13</text>
<text x="97.1" y="154.8">6</text>
<text x="170" y="150.6" transform="rotate(-90 170 150.6)">2</text>
<text x="212" y="151.9" transform="rotate(-90 212 151.9)">2</text>
<text x="71.1" y="157.3">14</text>
<text x="82.4" y="168.4" transform="rotate(-90 82.4 168.4)">3</text>
<text x="86.2" y="168.4" transform="rotate(-90 86.2 168.4)">8</text>
<text x="90" y="169" transform="rotate(-90 90 169)">16</text>
</g>
<text font-size="1.3" fill="#840084" x="105.2" y="51.8">Project parts:NodeMCU-ESP32S</text>
<g font-size="1.3" fill="#00c200">
<text x="72.1" y="82.5">Note</text>
<text x="72.1" y="84.5">When using Wifi</text>
<text x="72.1" y="86.6">cannot use 8 ADC</text>
<text x="147.5" y="97">Note</text>
<text x="147.5" y="99">If using the camera</text>
<text x="147.5" y="101.1">PWM3 and color sensor is not requierd</text>
</g>
<text font-size="1.3" fill="#725600" x="71.1" y="89.9">File: IR_array.kicad_sch</text>
</svg>
